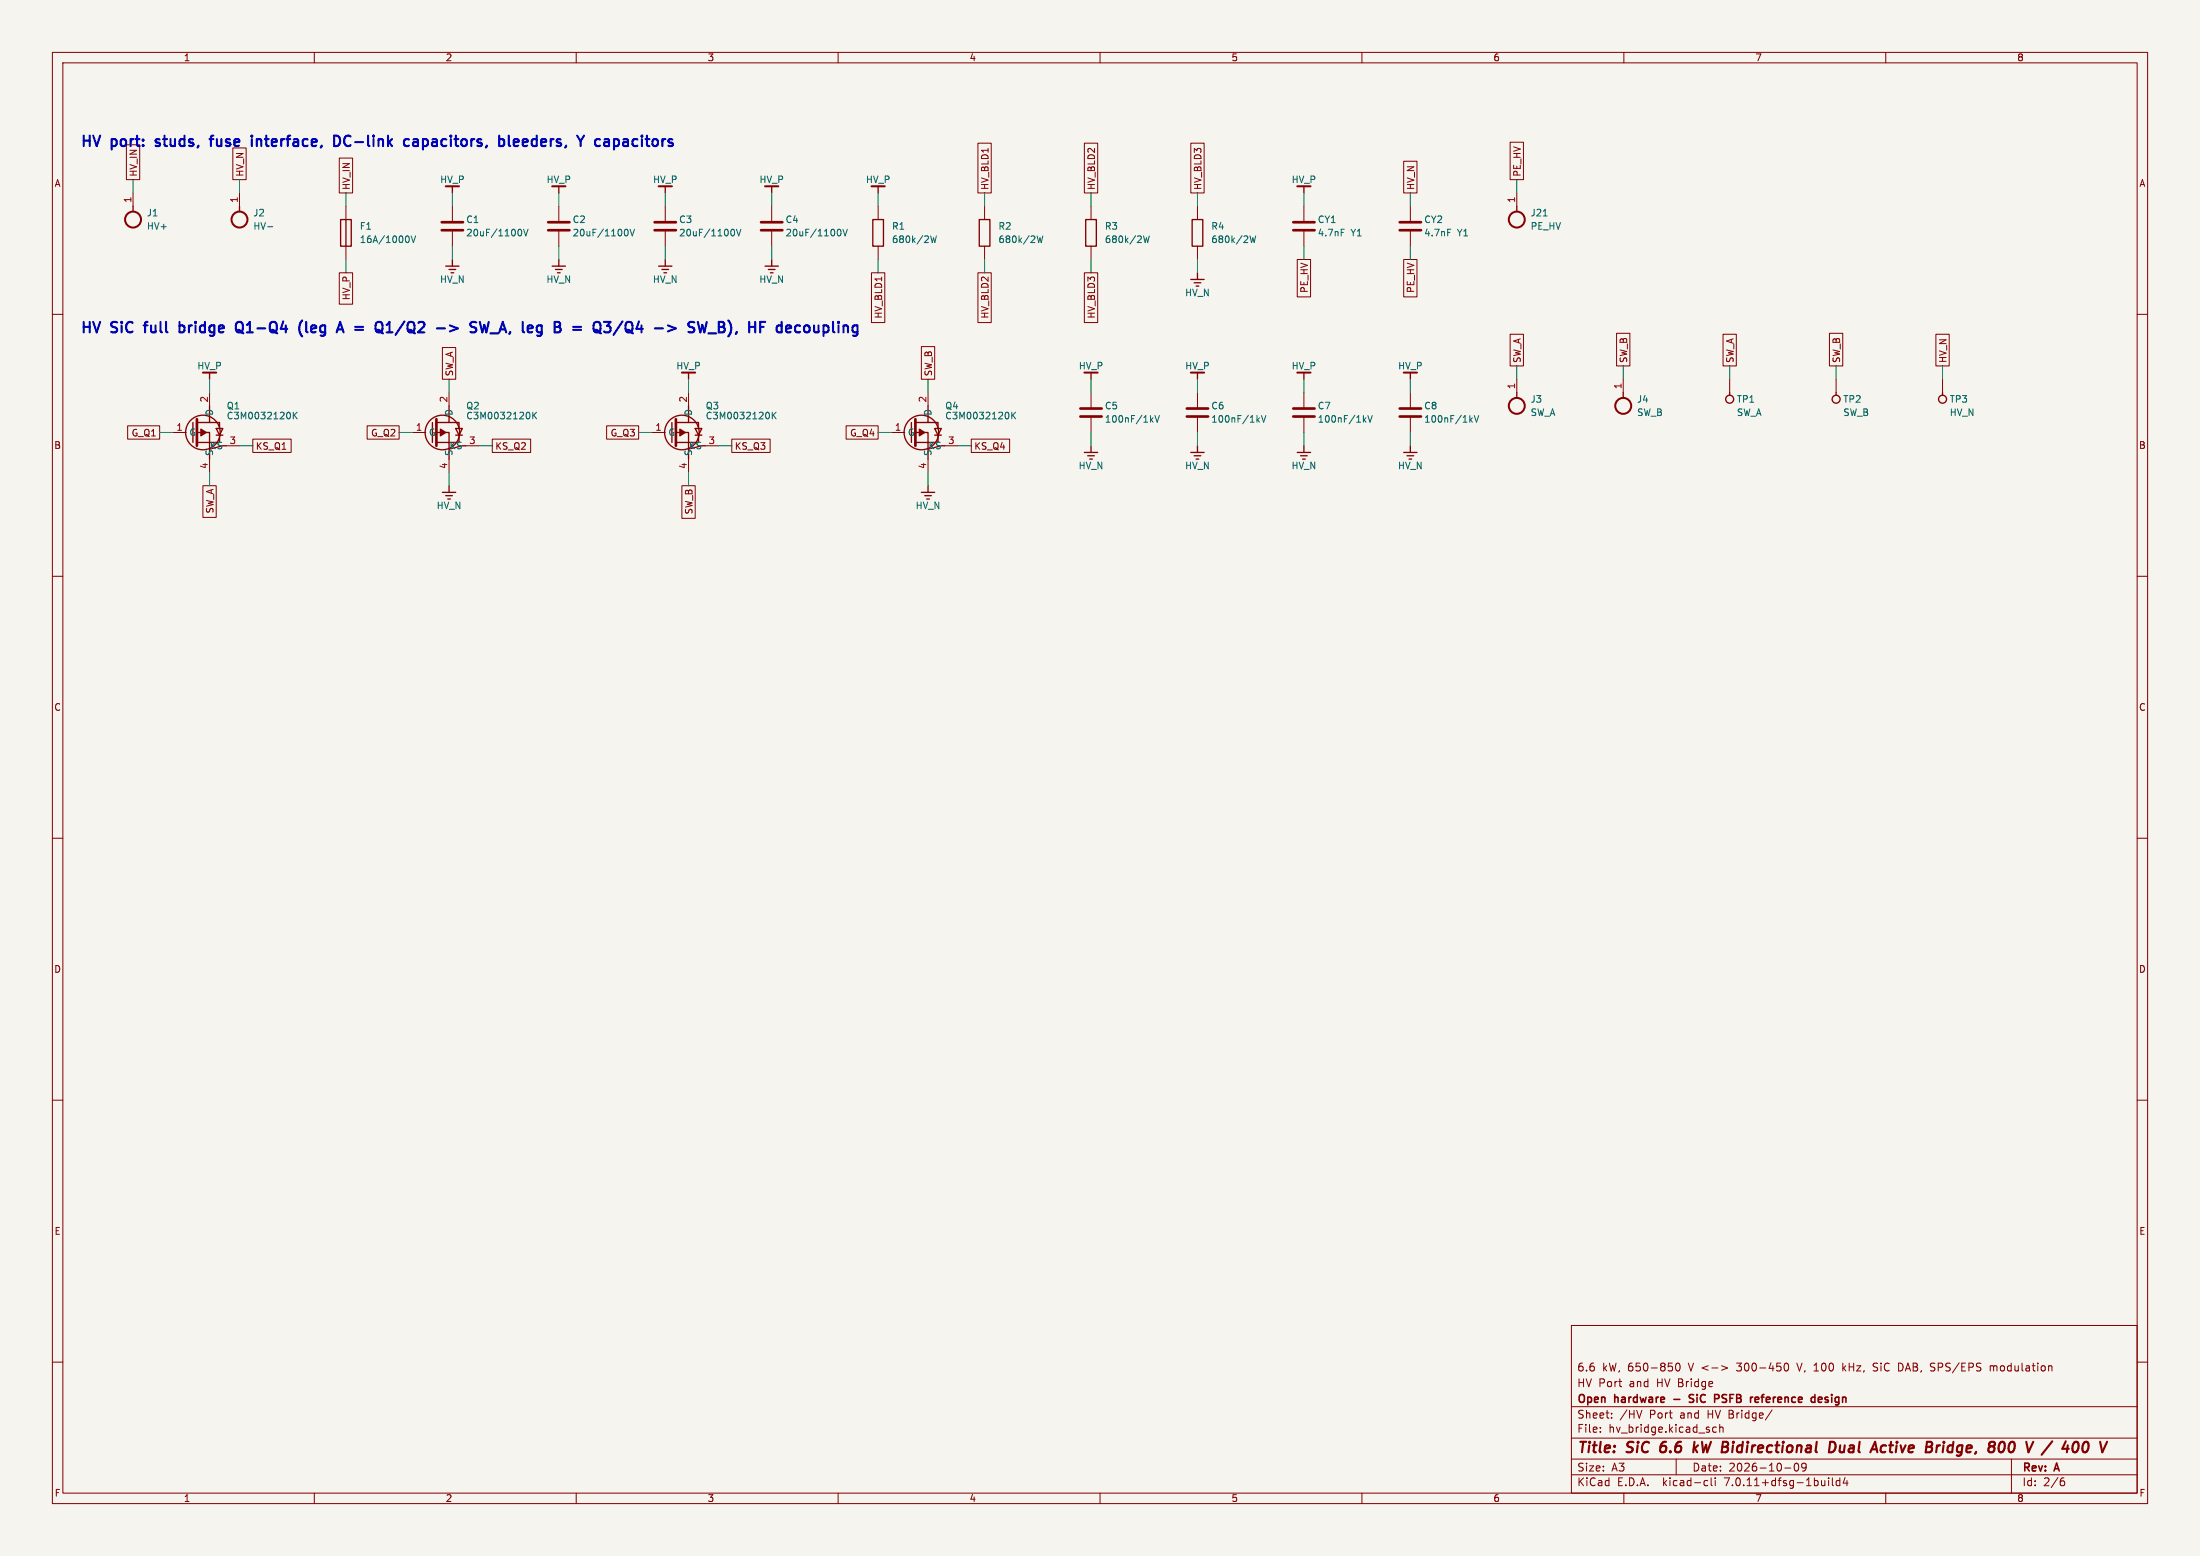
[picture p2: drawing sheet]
<svg xmlns="http://www.w3.org/2000/svg" width="420mm" height="297mm" viewBox="0 0 420 297" stroke-linecap="round" stroke-linejoin="round" font-family="sans-serif">
<path d="M0 0h420v297h-420z" fill="#f5f4ef" stroke="#f5f4ef" stroke-width=".19"/>
<g fill="none" stroke="#840000" stroke-width=".19">
<path d="M10 10h400v277h-400zM12 12h396v273h-396zM60 10v2M110 10v2M160 10v2M210 10v2M260 10v2M310 10v2M360 10v2M24.1 27.6h2.6v6.7h-2.6zM25.4 36.8v2.6M44.4 28.2h2.6v6.1h-2.6z"/>
<path d="M45.7 36.8v2.6M64.8 30.2h2.5v6.6h-2.5zM66 39.4v2.5M86.4 39.4v3M106.7 39.4v3M127 39.4v3M147.3 39.4v3M167.6 39.4v2.5M186.7 27.3h2.5v9.5h-2.5zM188 39.4v2.5M207 27.3h2.6v9.5h-2.6zM208.3 39.4v2.5"/>
<path d="M227.3 27.3h2.6v9.5h-2.6zM228.6 39.4v2.5M248.9 39.4v3M268 30.8h2.5v6h-2.5zM269.2 39.4v3M288.3 27.2h2.5v7.1h-2.5zM289.6 36.8v2.6M10 60h2M64.8 52.1h2.5v6h-2.5zM66 47v2.5M86.4 43.9v3.1M106.7 43.9v3.1"/>
<path d="M127 43.9v3.1M147.3 43.9v3.1M166.4 52.1h2.5v9.5h-2.5zM167.6 47v2.5M186.7 52.1h2.5v9.5h-2.5zM188 47v2.5M207 52.1h2.6v9.5h-2.6zM208.3 47v2.5M228.6 47v2.5M247.6 49.5h2.6v7.2h-2.6zM248.9 43.9v3.1M268 49.5h2.5v7.2h-2.5z"/>
<path d="M269.2 43.9v3.1M408 60h2M40 74.9v2.6M84.5 66.3h2.5v6.1h-2.5zM85.7 74.9v2.6M131.4 74.9v2.6M175.9 66.2h2.5v6.2h-2.5zM177.2 74.9v2.6M208.3 74.9v3.1M208.3 79.5v3.1M228.6 74.9v3.1M228.6 79.5v3.1"/>
<path d="M248.9 74.9v3.1M248.9 79.5v3.1M269.2 74.9v3.1M269.2 79.5v3.1M288.3 63.8h2.5v6.1h-2.5zM289.6 72.4v2.5M308.6 63.6h2.5v6.3h-2.5zM309.9 72.4v2.5M328.9 63.8h2.6v6.1h-2.6zM330.2 72.4v2.5M349.2 63.6h2.6v6.3h-2.6zM350.5 72.4v2.5"/>
<path d="M369.6 63.8h2.5v6.1h-2.5zM370.8 72.4v2.5M24.4 81.3h6.1v2.5h-6.1zM33 82.6h2.6M38.7 92.7h2.6v6.1h-2.6zM40 87.6v2.6M43.2 85.1h2.5M48.3 83.8h7.3v2.6h-7.3zM70.1 81.3h6.1v2.5h-6.1zM78.7 82.6h2.6M85.7 87.6v2.6M88.9 85.1h2.5"/>
<path d="M94 83.8h7.3v2.6h-7.3zM115.8 81.3h6.1v2.5h-6.1zM124.5 82.6h2.5M130.2 92.7h2.5v6.2h-2.5zM131.4 87.6v2.6M134.6 85.1h2.6M139.7 83.8h7.3v2.6h-7.3zM161.5 81.3h6.1v2.5h-6.1zM170.2 82.6h2.5M177.2 87.6v2.6M180.3 85.1h2.6M185.4 83.8h7.3v2.6h-7.3z"/>
<path d="M10 110h2M408 110h2M10 160h2M408 160h2M10 210h2M408 210h2M10 260h2M300 253h108v32h-108zM408 260h2M300 278.5h108M300 274.5h108M300 268.5h108"/>
<path d="M305.5 273.2v.2M305.5 272.5v.1M307.7 270.5v.2M307.7 269.8v.1M313.4 269.2l-.5 1.5M318.5 260.2h.7M319 260.8l.3 .2v.4l-.3 .3M320 278.5v3M320.1 260.3l.1-.1a.8 .8 0 0 1 .6 .7 .8 .8 0 0 1-.6 .8 1 1 0 0 1-.1-1.4zM327.7 272.5l-.5-.1-.3 .3 .2 .6h.6M328.3 272.5l.2-.1 .4 .1v.9M328.3 271.9v1.5"/>
<path d="M328.7 260.7l1.1 .4-1.1 .4M338.3 269.1l-1.3 1.9M340.8 260.3l.1-.1a.8 .8 0 0 1 .6 .7 .8 .8 0 0 1-.6 .8 .99 .99 0 0 1-.1-1.4zM342.7 279.4l.2-.1a.8 .8 0 0 1 .5 .7 .8 .8 0 0 1-.5 .8 1 1 0 0 1-.2-1.4zM343 260.2l.5 1.5M344.8 279.9l-.3 .3h-.3l-.3-.3 .2-.5 .4-.1 .2 .1a.99 .99 0 0 1-.3 1.4h-.3M351.8 260.2v1.5M351.9 261.1l.5 .6M352.4 260.7l-.6 .6M357.6 261.6l.6 .1M358.2 260.2h-.3l-.3 .3 .1 .3 .5 .2M362.4 260.2l.6 .1"/>
<path d="M363 261.6l-.6 .1M379.9 260.7v1M379.9 260.8l.5-.1 .2 .2M380.6 260.9v.8M380.8 260.7l-.2 .2M384 278.5v6.5M60 285v2M110 285v2M160 285v2M210 285v2M260 285v2M300 281.5h108"/>
<path d="M310 285v2M325.6 282.6l.4 .1M326 283.5l-.4 .1M326.7 282.1v1.3l.2 .2M327.4 282.1v.1M327.4 282.6v1M340.7 280.2h1.2M349.1 282.1v.1M349.1 282.6v1M349.8 282.1v1.3l.2 .2M351.2 282.7l-.4-.1-.3 .3 .2 .6h.5M351.2 282.1v1.5"/>
<path d="M352.2 282l-.3 1.1h.9M352.6 282.6v1M360 285v2M393.6 282.7h.3l.3 .2-.1 .5-.5 .2M394 282.1l-.4 .1"/>
</g>
<g fill="none" stroke="#840000" stroke-width=".4">
<path d="M317.1 275.7l-.2 1.1 .3 .4M317.2 276.1l-.2 .2M323.5 275.2l-.3 2M323.5 276.4l.5 .8M324.2 275.9l-.9 .7M349.4 275.2a.96 .96 0 0 1 1 .6 .96 .96 0 0 1-.3 1.1l-.5 .3h-.5zM351.3 275.9l-.1 1 .1 .2 .4 .1M359.5 275.9l.6 .1M359.9 277.1l-.6 .1M371 275.9l-.1 1.3M371.1 275.2v.2M384.5 275.4a.5 .5 0 0 0-.5-.2 .5 .5 0 0 0-.4 .4 1.09 1.09 0 0 0 .2 1.6h.2a.86 .86 0 0 0 .6-.8"/>
<path d="M391.8 275.1l-2 2.6M400.9 275.2l.4 2 1-2"/>
</g>
<path d="M322.5 267.6h.7M323.3 266.3l-.5-.1-.3 .3 .1 .3 .6 .2M327.9 266.2l.3 .3-.1 .3-.2 .2M335.3 266.7l.4 .1 .1 .2-.8 .2M335.7 267.6l-.4 .1M347.1 267.2l.7-.2v-.2l-.5-.1-.2 .2 .1 .7h.6" fill="none" stroke="#840000" stroke-width=".3"/>
<g fill="none" stroke="#840000" stroke-width=".25">
<path d="M25.4 39.4v1M45.7 39.4v1M86.4 35.6v1.2M106.7 35.6v1.2M127 35.6v1.2M147.3 35.6v1.2M167.6 35.6v1.2M248.9 35.6v1.2M289.6 39.4v1M65 41.9h2.1v5.1h-2.1zM66 41.9v5.1M85.1 50.8h2.5"/>
<path d="M85.7 51.4h1.3M86.1 52.1h.5M86.4 49.5v1.3M105.4 50.8h2.5M106 51.4h1.3M106.4 52.1h.5M106.7 49.5v1.3M125.7 50.8h2.6M126.4 51.4h1.2M126.7 52.1h.6M127 49.5v1.3M146 50.8h2.6"/>
<path d="M146.7 51.4h1.3M147.1 52.1h.5M147.3 49.5v1.3M166.6 41.9h2.1v5.1h-2.1zM186.9 41.9h2.1v5.1h-2.1zM207.3 41.9h2v5.1h-2zM227.3 53.3h2.6M227.6 41.9h2v5.1h-2zM228 54h1.2M228.3 54.6h.6M228.6 52.1v1.2M40 77.5v3.1h-2.4"/>
<path d="M40 71.1v1.3M85.7 77.5v3.1h-2.4M131.4 77.5v3.1h-2.4M131.4 71.1v1.3M177.2 77.5v3.1h-2.4M208.3 71.1v1.3M228.6 71.1v1.3M248.9 71.1v1.3M269.2 71.1v1.3M289.6 74.9v1M309.9 74.9v1M330.2 74.9v.5"/>
<path d="M350.5 74.9v.5M370.8 74.9v.5M36.8 80.6v3.9M37.6 84.5h2.4v3.1M37.6 82.6h2.4v1.9h1.9v-1.4M40 80.6h1.9v1.2M41.3 81.8h1.2l-.6 1.3zM41.3 83.1h1.2M43.2 85.1h-.7l-2.5 .6M82.5 80.6v3.9M83.3 84.5h2.4v3.1M83.3 82.6h2.4v1.9h1.9v-1.4"/>
<path d="M84.5 94h2.5M85.1 94.6h1.3M85.5 95.3h.5M85.7 80.6h1.9v1.2M85.7 92.7v1.3M87 81.8h1.3l-.7 1.3zM87 83.1h1.3M88.9 85.1h-.6l-2.6 .6M128.3 80.6v3.9M129 84.5h2.4v3.1M129 82.6h2.4v1.9h1.9v-1.4M131.4 80.6h1.9v1.2"/>
<path d="M132.7 81.8h1.3l-.7 1.3zM132.7 83.1h1.3M134.6 85.1h-.6l-2.6 .6M174 80.6v3.9M174.8 84.5h2.4v3.1M174.8 82.6h2.4v1.9h1.9v-1.4M175.9 94h2.5M176.5 94.6h1.3M176.9 95.3h.5M177.2 80.6h1.9v1.2M177.2 92.7v1.3M178.4 81.8h1.3l-.6 1.3z"/>
<path d="M178.4 83.1h1.3M180.3 85.1h-.6l-2.5 .6M207 86.4h2.5M207.6 87h1.3M208 87.6h.5M208.3 85.1v1.3M227.3 86.4h2.6M228 87h1.2M228.3 87.6h.6M228.6 85.1v1.3M247.6 86.4h2.6M248.3 87h1.3"/>
<path d="M248.7 87.6h.5M248.9 85.1v1.3M268 86.4h2.5M268.6 87h1.3M269 87.6h.5M269.2 85.1v1.3"/>
<circle cx="330.2" cy="76.2" r=".76"/>
<circle cx="350.5" cy="76.2" r=".76"/>
<circle cx="370.8" cy="76.2" r=".76"/>
<circle cx="38.7" cy="82.5" r="3.3"/>
<circle cx="84.5" cy="82.5" r="3.3"/>
<circle cx="130.2" cy="82.5" r="3.3"/>
<circle cx="175.9" cy="82.5" r="3.3"/>
</g>
<g fill="none" stroke="#006464" stroke-width=".19">
<path d="M51.1 43.3h1M77.8 45a.79 .79 0 0 1 0 1.3M78.5 45l.4 1.3 .4-1.3M99.1 43.8h.1a.68 .68 0 0 1 .4 .6 .68 .68 0 0 1-.4 .6h-.1M100 43.8l.4 1.2 .4-1.2M119.4 43.8h.1a.68 .68 0 0 1 .4 .6 .68 .68 0 0 1-.4 .6h-.1M120.3 43.8l.4 1.2 .4-1.2M139.7 43.8h.1a.68 .68 0 0 1 .5 .6 .68 .68 0 0 1-.5 .6h-.1M140.6 43.8l.4 1.2 .4-1.2M160 43.8h.1a.68 .68 0 0 1 .5 .6 .68 .68 0 0 1-.5 .6h-.1M160.9 43.8l.4 1.2 .5-1.2M177.7 45l.3 1.3 .2-.9 .3 .9 .3-1.3"/>
<path d="M198 45l.3 1.3 .2-.9 .3 .9 .3-1.3M218.3 45l.3 1.3 .3-.9 .2 .9 .3-1.3M238.6 45l.3 1.3 .3-.9 .2 .9 .3-1.3M256 43.8h.7M276.4 43.8h.6M294.6 41.2h.8M56 78.7v1.3M56.2 79.2l.5 .8M56.7 78.7l-.7 .7M101.7 78.7v1.3M101.9 79.2l.5 .8M102.4 78.7l-.7 .7"/>
<path d="M147.4 78.7v1.3M147.6 79.2l.6 .8M148.2 78.7l-.8 .7M193.2 78.7v1.3M193.3 79.2l.6 .8M193.9 78.7l-.7 .7M220.1 79.7l-.5 .5M220.5 79.3l.4 1.3 .4-1.3M240.4 79.7l-.4 .5M240.8 79.3l.4 1.3 .5-1.3M260.8 79.7l-.5 .5M261.1 79.3l.4 1.3 .5-1.3"/>
<path d="M281.1 79.7l-.5 .5M281.4 79.3l.5 1.3 .4-1.3M219.8 80.1l.3 .5M240.1 80.1l.3 .5M260.4 80.1l.4 .5M280.7 80.1l.4 .5"/>
</g>
<g fill="none" stroke="#840000" stroke-width=".38">
<circle cx="25.4" cy="41.9" r="1.52"/>
<circle cx="45.7" cy="41.9" r="1.52"/>
<circle cx="289.6" cy="41.9" r="1.52"/>
<circle cx="289.6" cy="77.5" r="1.52"/>
<circle cx="309.9" cy="77.5" r="1.52"/>
</g>
<g fill="none" stroke="#840000" stroke-width=".51">
<path d="M84.3 43.9h4.1M84.3 42.4h4.1M104.6 43.9h4.1M104.6 42.4h4.1M125 43.9h4M125 42.4h4M145.3 43.9h4.1M145.3 42.4h4.1M246.9 43.9h4.1M246.9 42.4h4.1M267.2 43.9h4.1M267.2 42.4h4.1"/>
<path d="M206.2 79.5h4.1M206.2 78h4.1M226.6 79.5h4M226.6 78h4M246.9 79.5h4.1M246.9 78h4.1M267.2 79.5h4.1M267.2 78h4.1M37.6 80v5.1M83.3 80v5.1M129 80v5.1M174.8 80v5.1"/>
</g>
<g fill="#840000" stroke="#840000" stroke-width=".25">
<path d="M175.5 81.9l1 .7-1 .6z"/>
<path d="M38.4 81.9l1 .7-1 .6z"/>
<path d="M129.8 81.9l1 .7-1 .6z"/>
<path d="M84.1 81.9l1 .7-1 .6z"/>
</g>
<g fill="none" stroke="#0000c2" stroke-width=".4">
<path d="M29.7 27.8l.2 .1M29.8 26.6v.5M40 26.6h.7M40.7 25.9l-.3 .1-.1 .2v1.7M49 26.6v1.3M49.8 26.6a.54 .54 0 0 0-.8 .1M63.8 25.9a1.05 1.05 0 0 1 1.1 .6 1.05 1.05 0 0 1-.3 1.3l-.8 .1zM66.4 25.9a1.08 1.08 0 0 0-.7 1 1.08 1.08 0 0 0 .7 1M77.5 26.6h.6M78.1 27.8l-.6 .1M78.9 26.6h.2h.6l.1 1.3M79.8 27l-.7 .1a.39 .39 0 0 0-.3 .4 .39 .39 0 0 0 .3 .4l.7-.1"/>
<path d="M97.1 25.9v1.7l.3 .3M98.1 27.2l.9-.2-.1-.4h-.5l-.3 .2 .1 1h.7M114.6 26.6h-.6l-.4 .3v.6l.2 .3h.8M119.6 26.6h-.6M119.7 27.1h-.5a.39 .39 0 0 0-.3 .4 .39 .39 0 0 0 .3 .4h.5M27.4 62.1h.8M34.3 62.2l.5-.1 .3 .2M34.3 61.4v2M35.1 63.3l-.3 .1-.5-.1M45.3 61.5a.66 .66 0 0 1 .7 0 .66 .66 0 0 1 .4 .6v.7a.67 .67 0 0 1-.4 .6 .67 .67 0 0 1-.7-.1M45.4 63l.4 .1 .7 .5M57.7 61.2a2.29 2.29 0 0 0 0 3"/>
<path d="M58.5 61.4v1.8l.2 .2M59.7 62.1l-.3 .3v.8l.3 .2M60.4 62.6l-1 .2M72.9 61.7a.67 .67 0 0 0-.7-.3 .67 .67 0 0 0-.5 .7l.1 1.1M74.2 61.7l.2-.3v2M77.2 61.3l-1.7 2.6M85.9 62.1l1.5 .6-1.5 .6M93.3 61.4l-.5 2M93.6 63.6h1.5M95.3 63.4l.7-2 .6 2M95.5 62.9h1M113.7 63l.4 .1"/>
<path d="M114.2 61.4a.67 .67 0 0 0-.9 .7v.7a.67 .67 0 0 0 .9 .6M118.8 61.3l-1.7 2.6M119.5 61.7a.68 .68 0 0 1 1.1 0M122 61.3l-.5 1.5h1.2M122.5 62.1v1.3M133.2 61.4l.5 2 .4-1.4 .4 1.4 .4-2M135.2 63.6h1.5M139 61.2l.3 .3M140.6 63.3l-.1 .4M153.9 62.1a.54 .54 0 0 1 .7 .4v.6a.54 .54 0 0 1-.7 .3M161 62.1v1.3M161.3 62.1l-.3 .2"/>
</g>
<g fill="none" stroke="#009600" stroke-width=".19">
<path d="M25.4 34.3v2.5M45.7 34.3v2.5M66 36.8v2.6M86.4 36.8v2.6M106.7 36.8v2.6M127 36.8v2.6M147.3 36.8v2.6M167.6 36.8v2.6M188 36.8v2.6M208.3 36.8v2.6M228.6 36.8v2.6M248.9 36.8v2.6"/>
<path d="M269.2 36.8v2.6M289.6 34.3v2.5M66 49.5v2.6M86.4 47v2.5M106.7 47v2.5M127 47v2.5M147.3 47v2.5M167.6 49.5v2.6M188 49.5v2.6M208.3 49.5v2.6M228.6 49.5v2.6M248.9 47v2.5"/>
<path d="M269.2 47v2.5M40 72.4v2.5M85.7 72.4v2.5M131.4 72.4v2.5M177.2 72.4v2.5M208.3 72.4v2.5M228.6 72.4v2.5M248.9 72.4v2.5M269.2 72.4v2.5M289.6 69.9v2.5M309.9 69.9v2.5M330.2 69.9v2.5"/>
<path d="M350.5 69.9v2.5M370.8 69.9v2.5M30.5 82.6h2.5M40 90.2v2.5M45.7 85.1h2.6M76.2 82.6h2.5M85.7 90.2v2.5M91.4 85.1h2.6M121.9 82.6h2.6M131.4 90.2v2.5M137.2 85.1h2.5M167.6 82.6h2.6"/>
<path d="M177.2 90.2v2.5M182.9 85.1h2.5M208.3 82.6v2.5M228.6 82.6v2.5M248.9 82.6v2.5M269.2 82.6v2.5"/>
</g>
<g font-size="2.8" fill="#0000c2">
<text x="15.2" y="28.2">HV</text>
<text x="21.4" y="28.2">port:</text>
<text x="30.6" y="28.2">studs,</text>
<text x="41.9" y="28.2">fuse</text>
<text x="50.5" y="28.2">interface,</text>
<text x="67" y="28.2">DC-link</text>
<text x="81.3" y="28.2">capacitors,</text>
<text x="100.2" y="28.2">bleeders,</text>
<text x="116.1" y="28.2">Y</text>
<text x="120.2" y="28.2">capacitors</text>
<text x="15.2" y="63.7">HV</text>
<text x="21.4" y="63.7">SiC</text>
<text x="28.6" y="63.7">full</text>
<text x="35.9" y="63.7">bridge</text>
<text x="47.6" y="63.7">Q1-Q4</text>
<text x="60.4" y="63.7">(leg</text>
<text x="68.6" y="63.7">A</text>
<text x="72.6" y="63.7">=</text>
<text x="77.4" y="63.7">Q1/Q2</text>
<text x="89.9" y="63.7">-&gt;</text>
<text x="97.1" y="63.7">SW_A, leg</text>
<text x="114.7" y="63.7">B</text>
<text x="119.1" y="63.7">=</text>
<text x="123.9" y="63.7">Q3/Q4</text>
<text x="136.3" y="63.7">-&gt;</text>
<text x="143.6" y="63.7">SW_B),</text>
<text x="155.9" y="63.7">HF</text>
<text x="162" y="63.7">decoupling</text>
</g>
<g font-size="2.8" fill="#840000">
<text x="301" y="277.9">Title:</text>
<text x="310.6" y="277.9">SiC</text>
<text x="317.8" y="277.9">6.6</text>
<text x="324.9" y="277.9">kW Bidirectional</text>
<text x="352.4" y="277.9">Dual</text>
<text x="361.4" y="277.9">Active</text>
<text x="372.5" y="277.9">Bridge,</text>
<text x="385.3" y="277.9">800</text>
<text x="393.3" y="277.9">V /</text>
</g>
<g font-size="2.1" fill="#840000">
<text x="301" y="262">6.6</text>
<text x="305.9" y="262">kW, 650-850</text>
<text x="322.5" y="262">V &lt;-&gt;</text>
<text x="332" y="262">300-450</text>
<text x="343.7" y="262">V, 100</text>
<text x="352.6" y="262">kHz,</text>
<text x="358.6" y="262">SiC</text>
<text x="363.6" y="262">DAB, SPS/EPS</text>
<text x="381.4" y="262">modulation</text>
<text x="301" y="268.2">Open</text>
<text x="301" y="265">HV Port</text>
<text x="308.3" y="268.2">hardware</text>
<text x="311.1" y="265">and</text>
<text x="316.5" y="265">HV Bridge</text>
<text x="320.2" y="268.2">-</text>
<text x="323.8" y="268.2">SiC</text>
<text x="329.2" y="268.2">PSFB</text>
<text x="336.6" y="268.2">reference</text>
<text x="348.9" y="268.2">design</text>
<text x="301" y="273.7">File:</text>
<text x="301" y="271">Sheet:</text>
<text x="307.1" y="273.7">hv_bridge.kicad_sch</text>
<text x="309.2" y="271">/HV</text>
<text x="314.9" y="271">Port</text>
<text x="320.9" y="271">and</text>
<text x="326.3" y="271">HV Bridge/</text>
<text x="301" y="281.1">Size:</text>
<text x="307.6" y="281.1">A3</text>
<text x="323" y="281.1">Date:</text>
<text x="330" y="281.1">2026-10-09</text>
<text x="386" y="281.3">Rev:</text>
<text x="392.4" y="281.3">A</text>
<text x="301" y="283.9">KiCad</text>
<text x="308.7" y="283.9">E.D.A.</text>
<text x="317.6" y="283.9">kicad-cli</text>
<text x="329.5" y="283.9">7.0.11+dfsg-1build4</text>
<text x="386" y="283.9">Id:</text>
<text x="390.1" y="283.9">2/6</text>
</g>
<g font-size="1.8" fill="#840000">
<text x="35" y="11.9">1</text>
<text x="85" y="11.9">2</text>
<text x="135" y="11.9">3</text>
<text x="185" y="11.9">4</text>
<text x="235" y="11.9">5</text>
<text x="285" y="11.9">6</text>
<text x="335" y="11.9">7</text>
<text x="385" y="11.9">8</text>
<text x="10.3" y="35.9">A</text>
<text x="26.4" y="33.8" transform="rotate(-90 26.4 33.8)">HV_IN</text>
<text x="46.7" y="33.8" transform="rotate(-90 46.7 33.8)">HV_N</text>
<text x="290.5" y="33.8" transform="rotate(-90 290.5 33.8)">PE_HV</text>
<text x="408.3" y="35.9">A</text>
<text x="67" y="36.4" transform="rotate(-90 67 36.4)">HV_IN</text>
<text x="188.9" y="36.4" transform="rotate(-90 188.9 36.4)">HV_BLD1</text>
<text x="209.2" y="36.4" transform="rotate(-90 209.2 36.4)">HV_BLD2</text>
<text x="229.6" y="36.4" transform="rotate(-90 229.6 36.4)">HV_BLD3</text>
<text x="270.2" y="36.4" transform="rotate(-90 270.2 36.4)">HV_N</text>
<text x="67" y="57.4" transform="rotate(-90 67 57.4)">HV_P</text>
<text x="249.9" y="56" transform="rotate(-90 249.9 56)">PE_HV</text>
<text x="270.2" y="56" transform="rotate(-90 270.2 56)">PE_HV</text>
<text x="168.6" y="60.9" transform="rotate(-90 168.6 60.9)">HV_BLD1</text>
<text x="188.9" y="60.9" transform="rotate(-90 188.9 60.9)">HV_BLD2</text>
<text x="209.2" y="60.9" transform="rotate(-90 209.2 60.9)">HV_BLD3</text>
<text x="86.7" y="71.9" transform="rotate(-90 86.7 71.9)">SW_A</text>
<text x="178.1" y="71.9" transform="rotate(-90 178.1 71.9)">SW_B</text>
<text x="290.5" y="69.4" transform="rotate(-90 290.5 69.4)">SW_A</text>
<text x="310.8" y="69.4" transform="rotate(-90 310.8 69.4)">SW_B</text>
<text x="331.2" y="69.4" transform="rotate(-90 331.2 69.4)">SW_A</text>
<text x="351.5" y="69.4" transform="rotate(-90 351.5 69.4)">SW_B</text>
<text x="371.8" y="69.4" transform="rotate(-90 371.8 69.4)">HV_N</text>
<text x="25" y="83.5">G_Q1</text>
<text x="70.7" y="83.5">G_Q2</text>
<text x="116.5" y="83.5">G_Q3</text>
<text x="162.2" y="83.5">G_Q4</text>
<text x="10.3" y="85.9">B</text>
<text x="48.7" y="86">KS_Q1</text>
<text x="94.5" y="86">KS_Q2</text>
<text x="140.2" y="86">KS_Q3</text>
<text x="185.9" y="86">KS_Q4</text>
<text x="408.2" y="85.9">B</text>
<text x="41" y="98.1" transform="rotate(-90 41 98.1)">SW_A</text>
<text x="132.4" y="98.3" transform="rotate(-90 132.4 98.3)">SW_B</text>
<text x="10.3" y="135.9">C</text>
<text x="408.2" y="135.9">C</text>
<text x="10.3" y="185.9">D</text>
<text x="408.2" y="185.9">D</text>
<text x="10.3" y="235.9">E</text>
<text x="408.3" y="235.9">E</text>
<text x="10.3" y="285.9">F</text>
<text x="35" y="286.9">1</text>
<text x="85" y="286.9">2</text>
<text x="135" y="286.9">3</text>
<text x="185" y="286.9">4</text>
<text x="235" y="286.9">5</text>
<text x="285" y="286.9">6</text>
<text x="335" y="286.9">7</text>
<text x="385" y="286.9">8</text>
<text x="408.3" y="285.9">F</text>
</g>
<g font-size="1.8" fill="#006464">
<text x="83.9" y="35.2">HV_P</text>
<text x="104.2" y="35.2">HV_P</text>
<text x="124.6" y="35.2">HV_P</text>
<text x="144.9" y="35.2">HV_P</text>
<text x="165.2" y="35.2">HV_P</text>
<text x="246.5" y="35.2">HV_P</text>
<text x="27.9" y="41.5">J1</text>
<text x="48.3" y="41.5">J2</text>
<text x="292.1" y="41.5">J21</text>
<text x="27.9" y="44">HV+</text>
<text x="48.3" y="44">HV-</text>
<text x="68.6" y="44">F1</text>
<text x="68.6" y="46.6">16A/1000V</text>
<text x="88.9" y="42.8">C1</text>
<text x="88.9" y="45.3">20uF/1100V</text>
<text x="109.2" y="42.8">C2</text>
<text x="109.2" y="45.3">20uF/1100V</text>
<text x="129.5" y="42.8">C3</text>
<text x="129.5" y="45.3">20uF/1100V</text>
<text x="149.9" y="42.8">C4</text>
<text x="149.9" y="45.3">20uF/1100V</text>
<text x="170.2" y="44">R1</text>
<text x="170.2" y="46.6">680k/2W</text>
<text x="190.5" y="44">R2</text>
<text x="190.5" y="46.6">680k/2W</text>
<text x="210.8" y="44">R3</text>
<text x="210.8" y="46.6">680k/2W</text>
<text x="231.1" y="44">R4</text>
<text x="231.1" y="46.6">680k/2W</text>
<text x="251.5" y="42.8">CY1</text>
<text x="251.5" y="45.3">4.7nF</text>
<text x="257.9" y="45.3">Y1</text>
<text x="271.8" y="42.8">CY2</text>
<text x="271.8" y="45.3">4.7nF</text>
<text x="278.2" y="45.3">Y1</text>
<text x="292.1" y="44">PE_HV</text>
<text x="83.9" y="54.2">HV_N</text>
<text x="104.2" y="54.2">HV_N</text>
<text x="124.5" y="54.2">HV_N</text>
<text x="144.9" y="54.2">HV_N</text>
<text x="226.1" y="56.7">HV_N</text>
<text x="37.6" y="70.7">HV_P</text>
<text x="129" y="70.7">HV_P</text>
<text x="205.8" y="70.7">HV_P</text>
<text x="226.2" y="70.7">HV_P</text>
<text x="246.5" y="70.7">HV_P</text>
<text x="266.8" y="70.7">HV_P</text>
<text x="292.1" y="77.1">J3</text>
<text x="312.4" y="77.1">J4</text>
<text x="331.5" y="77.1">TP1</text>
<text x="351.8" y="77.1">TP2</text>
<text x="372.1" y="77.1">TP3</text>
<text x="36.1" y="83.4">G</text>
<text x="40.9" y="79.5" transform="rotate(-90 40.9 79.5)">D</text>
<text x="43.2" y="78.3">Q1</text>
<text x="43.2" y="80.2">C3M0032120K</text>
<text x="81.8" y="83.4">G</text>
<text x="86.6" y="79.5" transform="rotate(-90 86.6 79.5)">D</text>
<text x="88.9" y="78.3">Q2</text>
<text x="88.9" y="80.2">C3M0032120K</text>
<text x="127.5" y="83.4">G</text>
<text x="132.3" y="79.5" transform="rotate(-90 132.3 79.5)">D</text>
<text x="134.6" y="78.3">Q3</text>
<text x="134.6" y="80.2">C3M0032120K</text>
<text x="173.2" y="83.4">G</text>
<text x="178" y="79.5" transform="rotate(-90 178 79.5)">D</text>
<text x="180.3" y="78.3">Q4</text>
<text x="180.3" y="80.2">C3M0032120K</text>
<text x="210.8" y="78.3">C5</text>
<text x="210.8" y="80.9">100nF/1kV</text>
<text x="231.1" y="78.3">C6</text>
<text x="231.1" y="80.9">100nF/1kV</text>
<text x="251.5" y="78.3">C7</text>
<text x="251.5" y="80.9">100nF/1kV</text>
<text x="271.8" y="78.3">C8</text>
<text x="271.8" y="80.9">100nF/1kV</text>
<text x="292.1" y="79.6">SW_A</text>
<text x="312.4" y="79.6">SW_B</text>
<text x="331.5" y="79.6">SW_A</text>
<text x="351.8" y="79.6">SW_B</text>
<text x="372.1" y="79.6">HV_N</text>
<text x="40" y="86">KS</text>
<text x="40.9" y="87.1" transform="rotate(-90 40.9 87.1)">S</text>
<text x="85.7" y="86">KS</text>
<text x="86.6" y="87.1" transform="rotate(-90 86.6 87.1)">S</text>
<text x="131.4" y="86">KS</text>
<text x="132.3" y="87.1" transform="rotate(-90 132.3 87.1)">S</text>
<text x="177.1" y="86">KS</text>
<text x="178" y="87.1" transform="rotate(-90 178 87.1)">S</text>
<text x="205.8" y="89.8">HV_N</text>
<text x="226.1" y="89.8">HV_N</text>
<text x="246.5" y="89.8">HV_N</text>
<text x="266.8" y="89.8">HV_N</text>
<text x="83.3" y="97.4">HV_N</text>
<text x="174.7" y="97.4">HV_N</text>
</g>
<g font-size="1.8" fill="#a90000">
<text x="25.1" y="38.8" transform="rotate(-90 25.1 38.8)">1</text>
<text x="45.5" y="38.8" transform="rotate(-90 45.5 38.8)">1</text>
<text x="289.3" y="38.8" transform="rotate(-90 289.3 38.8)">1</text>
<text x="39.8" y="76.9" transform="rotate(-90 39.8 76.9)">2</text>
<text x="85.5" y="76.9" transform="rotate(-90 85.5 76.9)">2</text>
<text x="131.2" y="76.9" transform="rotate(-90 131.2 76.9)">2</text>
<text x="176.9" y="76.9" transform="rotate(-90 176.9 76.9)">2</text>
<text x="289.3" y="74.4" transform="rotate(-90 289.3 74.4)">1</text>
<text x="309.6" y="74.4" transform="rotate(-90 309.6 74.4)">1</text>
<text x="33.6" y="82.3">1</text>
<text x="79.3" y="82.3">1</text>
<text x="125" y="82.3">1</text>
<text x="170.7" y="82.3">1</text>
<text x="39.8" y="89.6" transform="rotate(-90 39.8 89.6)">4</text>
<text x="43.7" y="84.8">3</text>
<text x="85.5" y="89.6" transform="rotate(-90 85.5 89.6)">4</text>
<text x="89.5" y="84.8">3</text>
<text x="131.2" y="89.6" transform="rotate(-90 131.2 89.6)">4</text>
<text x="135.2" y="84.8">3</text>
<text x="176.9" y="89.6" transform="rotate(-90 176.9 89.6)">4</text>
<text x="180.9" y="84.8">3</text>
</g>
</svg>
